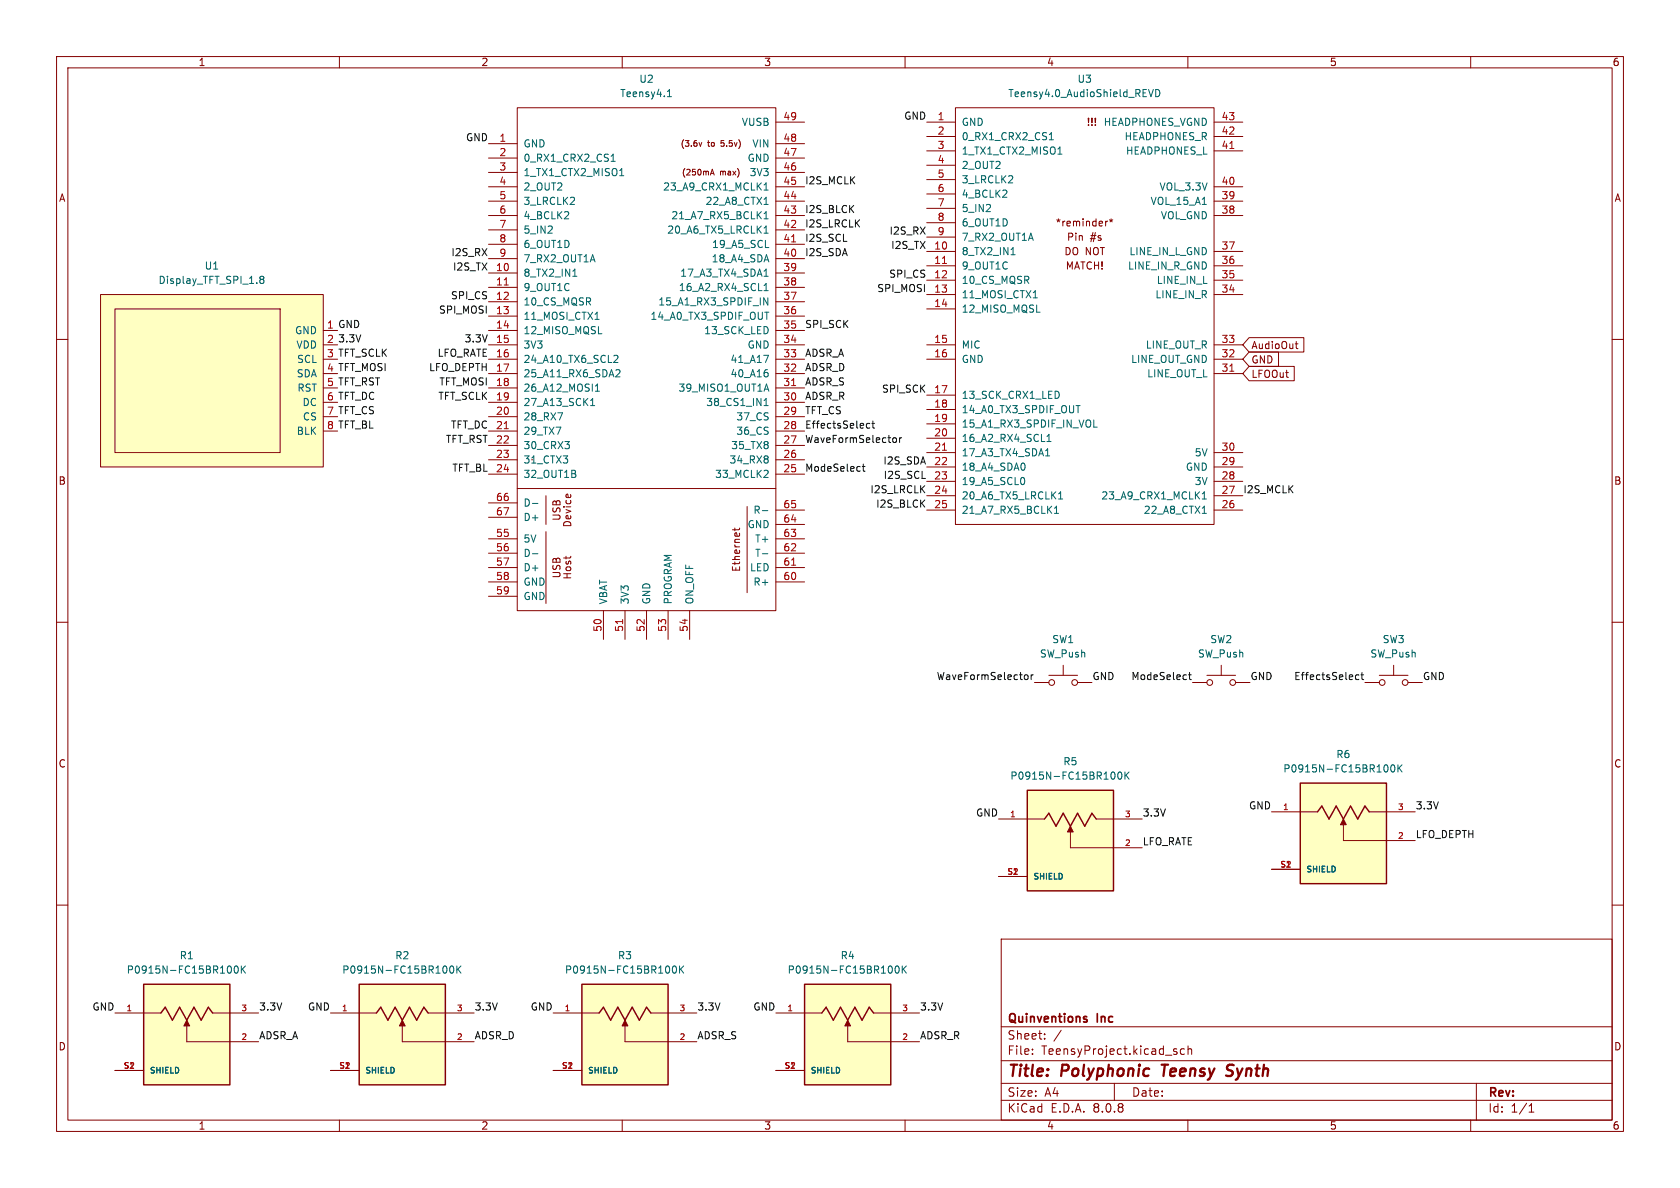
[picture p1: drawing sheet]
<svg xmlns="http://www.w3.org/2000/svg" width="297mm" height="210mm" viewBox="0 0 297 210" stroke-linecap="round" stroke-linejoin="round" font-family="sans-serif">
<g fill="none" stroke="#840000" stroke-width=".18">
<path d="M10 10h277v190h-277zM12 12h273v186h-273zM60 10v2M110 10v2M160 10v2M210 10v2M260 10v2M10 60h2M285 60h2M10 110h2M285 110h2M10 160h2"/>
<path d="M177 166h108v32h-108zM285 160h2M60 198v2M110 198v2M160 198v2M177 194.5h108M177 191.5h108M177 187.5h108M177 181.5h108M182.5 186.3v.1M182.5 185.5v.1M184.7 183.6v.1"/>
<path d="M184.7 182.8v.1M187.6 182.1l-1.3 2M197 191.5v3M207.9 185.9l.2 .2-.2 .3M207.9 185.4l.1 .1M209.4 185.5l-.4-.1-.3 .3v.4l.1 .2h.6M210 198v2M210 185.5l.2-.1 .4 .1 .1 .9M210 184.9v1.5M260 198v2M261 191.5v6.5M270.3 196.6h.9"/>
<path d="M270.3 195.5l.4-.4v1.5"/>
</g>
<path d="M205.4 188.2h1.1M205.9 188.2l-.2 2M217.1 189.1l.7 .3M217.8 190l-.3 .2h-.5M217.8 188.2h-.4l-.3 .2" fill="none" stroke="#840000" stroke-width=".4"/>
<path d="M192 179.7l.1 .1M192 180.2l.2 .2-.2 .3" fill="none" stroke="#840000" stroke-width=".3"/>
<path d="M17.8 52.1h39.3v30.5h-39.3z" fill="#ffffc2"/>
<g fill="none" stroke="#840000" stroke-width=".18">
<path d="M168.9 19.1h45.7v73.6h-45.7zM163.8 26.7h5.1M163.8 24.1h5.1M163.8 21.6h5.1M163.8 31.8h5.1M163.8 34.3h5.1M163.8 36.8h5.1M163.8 39.4h5.1M163.8 29.2h5.1M195.5 39.1v.8M195.8 39.1l-.3 .2M196.1 38.9l.3 .1"/>
<path d="M196.4 38.7v.3M196.4 39l-.2 .2M196.4 39l.2 .2M196.7 38.9l-.3 .1M214.6 38.1h5.1M214.6 35.6h5.1M214.6 33h5.1M214.6 26.7h5.1M214.6 24.1h5.1M214.6 21.6h5.1M17.8 52.1h39.3v30.5h-39.3zM20.3 54.6h29.2v25.4h-29.2z"/>
<path d="M57.1 58.4h2.6M163.8 44.5h5.1M163.8 47h5.1M163.8 49.5h5.1M163.8 52.1h5.1M163.8 54.6h5.1M163.8 41.9h5.1M214.6 44.5h5.1M214.6 47h5.1M214.6 49.5h5.1M214.6 52.1h5.1M57.1 61h2.6"/>
<path d="M57.1 63.5h2.6M57.1 68.6h2.6M57.1 71.1h2.6M57.1 73.7h2.6M57.1 76.2h2.6M163.8 61h5.1M163.8 63.5h5.1M163.8 69.9h5.1M163.8 72.4h5.1M163.8 74.9h5.1M163.8 77.5h5.1M214.6 61h5.1"/>
<path d="M214.6 63.5h5.1M214.6 66h5.1M163.8 80h5.1M163.8 82.6h5.1M163.8 85.1h5.1M163.8 87.6h5.1M163.8 90.2h5.1M214.6 80h5.1M214.6 82.6h5.1M214.6 85.1h5.1M214.6 87.6h5.1M214.6 90.2h5.1"/>
<path d="M243.8 119.4h5.1M246.4 117.6v1.8M241.3 120.7h2.5M248.9 120.7h2.6"/>
<circle cx="244.3" cy="120.7" r=".51"/>
<circle cx="248.4" cy="120.7" r=".51"/>
</g>
<g fill="none" stroke="#006464" stroke-width=".18">
<path d="M203 15.8l.5 1.3 .4-1.3M204.3 15.8a.64 .64 0 0 1 .8 .7 .64 .64 0 0 1-.8 .6zM185.5 24.7h.7M185.6 23.7l.3-.3v1.3M187 27.2h.7M212.5 36.1h.8M46.2 49.4l-.3-.3 .3-.3h.2l.3 .3-.3 .3M46.2 49.4l-.3 .2 .1 .4 .2 .1 .3-.1 .2-.1v-.3l-.3-.2M46.2 49.4h.2M178.7 45h.8M182.7 52.6h.7M185.1 78h.7"/>
<path d="M185.1 77.1l.3-.3v1.2M185.1 79.5l.1-.2v1.3M187.1 69.3l.2 .4-.2 .5M190.2 71.7h.8M193.4 75.5h.6M181 84.5l.2 .4-.2 .7M181.2 82.1v.8M184.8 80.6h.8M186.4 90.7h.7M186.4 89.8l.4-.3v1.2M187.1 88.2h.8M187.1 87.3l.4-.4v1.3"/>
<path d="M212.5 88.2h.8M212.5 90.7h.8M212.5 87.3l.4-.4v1.3"/>
</g>
<path d="M217.4 26.3h.7M166.6 46.6h.7M166.6 79.6h.7M217.4 65.6h.7" fill="none" stroke="#a90000" stroke-width=".18"/>
<path d="M142.2 174h15.3v17.8h-15.3z" fill="#ffffc2"/>
<path d="M142.2 174h15.3v17.8h-15.3zM145.3 179.1l.7-1 1.3 2.2 1.3-2.2 1.3 2.2 1.2-2.2 1.3 2.2 1.3-2.2 .7 1" fill="none" stroke="#840000" stroke-width=".25"/>
<path d="M137.2 179.1h8.1M154.4 179.1h8.2M137.2 189.2h5M149.9 181.4v2.8h12.7" fill="none" stroke="#840000" stroke-width=".18"/>
<path d="M149.9 180.3l.5 1.1h-1z" fill="#840000" stroke="#840000" stroke-width=".18"/>
<path d="M157.6 170.9l.2 .3-.2 .7M158.4 170.9l.1-.1a.68 .68 0 0 1 .5 .6 .68 .68 0 0 1-.5 .6l-.1-.1-.2-.4zM159.5 170.8v1.2M159.7 171.3l.5 .7M160.2 170.8l-.7 .7" fill="none" stroke="#006464" stroke-width=".18"/>
<path d="M102.9 174h15.2v17.8h-15.2z" fill="#ffffc2"/>
<path d="M102.9 174h15.2v17.8h-15.2zM105.9 179.1l.8-1 1.2 2.2 1.3-2.2 1.3 2.2 1.3-2.2 1.2 2.2 1.3-2.2 .8 1" fill="none" stroke="#840000" stroke-width=".25"/>
<path d="M97.8 179.1h8.1M115.1 179.1h8.1M97.8 189.2h5.1M110.5 181.4v2.8h12.7" fill="none" stroke="#840000" stroke-width=".18"/>
<path d="M110.5 180.3l.5 1.1h-1z" fill="#840000" stroke="#840000" stroke-width=".18"/>
<path d="M118.3 170.9l.1 .3-.1 .7M119 170.9l.2-.1a.68 .68 0 0 1 .4 .6 .68 .68 0 0 1-.4 .6l-.2-.1-.1-.4zM120.1 170.8v1.2M120.3 171.3l.6 .7M120.9 170.8l-.8 .7" fill="none" stroke="#006464" stroke-width=".18"/>
<path d="M63.5 174h15.2v17.8h-15.2z" fill="#ffffc2"/>
<path d="M63.5 174h15.2v17.8h-15.2zM66.5 179.1l.8-1 1.3 2.2 1.2-2.2 1.3 2.2 1.3-2.2 1.3 2.2 1.2-2.2 .8 1" fill="none" stroke="#840000" stroke-width=".25"/>
<path d="M58.4 179.1h8.1M75.7 179.1h8.1M58.4 189.2h5.1M71.1 181.4v2.8h12.7" fill="none" stroke="#840000" stroke-width=".18"/>
<path d="M71.1 180.3l.5 1.1h-1z" fill="#840000" stroke="#840000" stroke-width=".18"/>
<path d="M78.9 170.9l.1 .3-.1 .7M79.6 170.9l.2-.1a.68 .68 0 0 1 .4 .6 .68 .68 0 0 1-.4 .6l-.2-.1-.1-.4zM80.8 170.8v1.2M80.9 171.3l.6 .7M81.5 170.8l-.7 .7" fill="none" stroke="#006464" stroke-width=".18"/>
<path d="M25.4 174h15.2v17.8h-15.2z" fill="#ffffc2"/>
<path d="M25.4 174h15.2v17.8h-15.2zM28.4 179.1l.8-1 1.3 2.2 1.2-2.2 1.3 2.2 1.3-2.2 1.3 2.2 1.2-2.2 .8 1" fill="none" stroke="#840000" stroke-width=".25"/>
<g fill="none" stroke="#840000" stroke-width=".18">
<path d="M91.4 19.1h45.8v88.9h-45.8zM86.4 38.1h5M86.4 35.6h5M86.4 33h5M86.4 30.5h5M86.4 27.9h5M86.4 25.4h5M124.1 25.2l-.3 .7M125.6 30.9l.3-1 .4 1M125.7 30.7h.5M137.2 38.1h5M137.2 35.6h5"/>
<path d="M137.2 33h5M137.2 30.5h5M137.2 27.9h5M137.2 25.4h5M137.2 21.6h5M86.4 48.3h5M86.4 50.8h5M86.4 53.3h5M86.4 55.9h5M86.4 58.4h5M86.4 45.7h5M86.4 43.2h5"/>
<path d="M86.4 40.6h5M137.2 48.3h5M137.2 50.8h5M137.2 53.3h5M137.2 55.9h5M137.2 58.4h5M137.2 45.7h5M137.2 43.2h5M137.2 40.6h5M86.4 61h5M86.4 63.5h5M86.4 66h5"/>
<path d="M86.4 68.6h5M86.4 71.1h5M86.4 73.7h5M86.4 76.2h5M86.4 78.7h5M137.2 61h5M137.2 63.5h5M137.2 66h5M137.2 68.6h5M137.2 71.1h5M137.2 73.7h5M137.2 76.2h5"/>
<path d="M137.2 78.7h5M86.4 81.3h5M86.4 83.8h5M86.4 95.3h5M86.4 97.8h5M86.4 88.9h5M86.4 91.4h5M91.4 86.4h45.8M96.5 87.6v5.1M96.5 94v12.7M100.1 98.3v.5M100.1 87.4h.3l.1 .6"/>
<path d="M100.9 98.3v.2M129.9 93.3v.5M130.8 93.3l-.2 .3h-1.1M132.1 89.5v15.3M137.2 81.3h5M137.2 83.8h5M137.2 95.3h5M137.2 97.8h5M137.2 92.7h5M137.2 90.2h5M86.4 100.3h5M86.4 102.9h5"/>
<path d="M86.4 105.4h5M106.7 108v5M110.5 108v5M114.3 108v5M118.1 108v5M121.9 108v5M137.2 100.3h5M137.2 102.9h5M185.4 119.4h5.1M188 117.6v1.8M182.9 120.7h2.5M190.5 120.7h2.5"/>
<path d="M20.3 179.1h8.1M37.6 179.1h8.1M20.3 189.2h5.1M33 181.4v2.8h12.7"/>
<circle cx="185.9" cy="120.7" r=".51"/>
<circle cx="190" cy="120.7" r=".51"/>
</g>
<path d="M33 180.3l.5 1.1h-1z" fill="#840000" stroke="#840000" stroke-width=".18"/>
<g fill="none" stroke="#006464" stroke-width=".18">
<path d="M118 17.1h.7M118 16.2l.4-.4v1.3M108 28.5h.8M108.2 27.6l.2-.4v1.3M109.5 31.1h.8M135.1 32.7l.3-.4v1.3M135.1 37.8l.3-.4v1.3M135.1 38.7h.7M135.1 36.1h.7M135.1 33.6h.7M101.3 48.8h.7M105.2 56.5h.7"/>
<path d="M135 52.6l.7 1.3v-1.3M135.1 48.8h.7M135.1 40.3l.3-.4v1.3M135.1 50.5l.3-.4v1.3M135.1 51.4h.7M135.1 41.2h.7M135.2 55.2h.7M135.3 43.8h.6M135.3 47.8l.1-.2v1.2M98.6 73h.9l-.6 1.2M104.4 71.7h.7M104.4 70.8l.4-.4v1.3"/>
<path d="M105.3 69.2h.7M105.3 68.3l.3-.4v1.3M108.7 62.8l.4 .1 .1 .3-.7 .9h.7M109.1 65.3l.4 .1 .1 .3-.8 .9h.8M135 62.8h.9l-.6 1.3M135.1 71.7h.7M135.1 70.8l.3-.4v1.3M135.2 68.8h.6M135.5 67.9l.4 1.3M135.7 65.9l.1 .2-.1 .5M94.1 97.9h1M94.1 89h1"/>
<path d="M134.8 97.9h.9M134.8 90.3h.9M135.7 83.2l.1 .2-.1 .3-.7 .7h.8M40.8 170.9l.1 .3-.1 .7M41.5 170.9l.2-.1a.68 .68 0 0 1 .4 .6 .68 .68 0 0 1-.4 .6l-.2-.1-.1-.4zM42.7 170.8v1.2M42.8 171.3l.6 .7M43.4 170.8l-.7 .7"/>
</g>
<path d="M89.1 50.4h.8M139.9 42.8h.8M89.1 75.8h.8M139.9 68.2h.8M139.9 99.9h.8M110.1 109.5v.7" fill="none" stroke="#a90000" stroke-width=".18"/>
<path d="M181.6 139.7h15.2v17.8h-15.2z" fill="#ffffc2"/>
<path d="M181.6 139.7h15.2v17.8h-15.2zM184.7 144.8l.7-1 1.3 2.3 1.3-2.3 1.2 2.3 1.3-2.3 1.3 2.3 1.2-2.3 .8 1" fill="none" stroke="#840000" stroke-width=".25"/>
<path d="M176.5 144.8h8.2M176.5 154.9h5.1M189.2 147.1v2.8h12.7M193.8 144.8h8.1" fill="none" stroke="#840000" stroke-width=".18"/>
<path d="M189.2 146.1l.5 1h-1z" fill="#840000" stroke="#840000" stroke-width=".18"/>
<path d="M197 136.6l.1 .4-.1 .6M197.7 136.6l.2-.1a.68 .68 0 0 1 .4 .6 .68 .68 0 0 1-.4 .6l-.2-.1-.1-.3zM198.9 136.5v1.2M199.1 137l.5 .7M199.6 136.5l-.7 .7" fill="none" stroke="#006464" stroke-width=".18"/>
<path d="M229.9 138.4h15.2v17.8h-15.2z" fill="#ffffc2"/>
<path d="M229.9 138.4h15.2v17.8h-15.2zM232.9 143.5l.8-1 1.2 2.3 1.3-2.3 1.3 2.3 1.3-2.3 1.2 2.3 1.3-2.3 .8 1" fill="none" stroke="#840000" stroke-width=".25"/>
<g fill="none" stroke="#840000" stroke-width=".18">
<path d="M220.8 59.7h9.7v2.5h-9.7l-1.1-1.2zM220.8 64.8h8v2.5h-8l-1.1-1.3zM220.8 62.2h5.2v2.6h-5.2l-1.1-1.3zM229 60.8h.5M229.2 60.4v1l.3 .2M213.4 119.4h5M215.9 117.6v1.8M210.8 120.7h2.6M218.4 120.7h2.6M224.8 143.5h8.1M224.8 153.7h5.1M237.5 145.8v2.8h12.7"/>
<path d="M242.1 143.5h8.1"/>
<circle cx="213.9" cy="120.7" r=".51"/>
<circle cx="217.9" cy="120.7" r=".51"/>
</g>
<path d="M237.5 144.8l.5 1h-1z" fill="#840000" stroke="#840000" stroke-width=".18"/>
<path d="M245.3 135.3l.1 .4-.1 .6M246 135.3l.2-.1a.68 .68 0 0 1 .4 .6 .68 .68 0 0 1-.4 .7l-.2-.2-.1-.3zM247.1 135.2v1.3M247.3 135.7l.6 .8M247.9 135.2l-.8 .7" fill="none" stroke="#006464" stroke-width=".18"/>
<g fill="none" stroke="#0f0f0f" stroke-width=".18">
<path d="M153.8 74.9l-.4-.1-.2 .3 .1 .5h.5M154.1 74.8h.5M154.3 74.4v1.1l.3 .2M157.9 77.4h.3l.3 .2-.1 .6h-.5M159 77.4v.8M159.4 77.4l-.4 .2M152.4 82.5h.5M152.6 82v1.1l.3 .2M181.2 119.4l.3-.1 .3 .2-.2 .6h-.4M182.3 119.3v.8M182.7 119.3l-.4 .2M210.1 119.3h.5"/>
<path d="M210.3 118.9v1.1l.3 .1M240.2 119.4l-.3-.1-.3 .2 .1 .6h.5M240.6 119.3h.5M240.8 118.9v1.1l.3 .1"/>
</g>
<g font-size="2.8" fill="#840000">
<text x="178" y="190.9">Title:</text>
<text x="187.7" y="190.9">Polyphonic</text>
<text x="206.3" y="190.9">Teensy</text>
<text x="218.5" y="190.9">Synth</text>
</g>
<g font-size="2.1" fill="#840000">
<text x="178" y="184">Sheet:</text>
<text x="178" y="181.2">Quinventions</text>
<text x="194" y="181.2">Inc</text>
<text x="178" y="186.7">File:</text>
<text x="184.1" y="186.7">TeensyProject.kicad_sch</text>
<text x="178" y="196.9">KiCad</text>
<text x="178" y="194.1">Size:</text>
<text x="184.7" y="194.1">A4</text>
<text x="185.7" y="196.9">E.D.A.</text>
<text x="193.3" y="196.9">8.0.8</text>
<text x="200" y="194.1">Date:</text>
<text x="263" y="194.3">Rev:</text>
<text x="263" y="196.9">Id:</text>
<text x="267.1" y="196.9">1/1</text>
</g>
<g font-size="1.8" fill="#840000">
<text x="35" y="11.9">1</text>
<text x="85" y="11.9">2</text>
<text x="135" y="11.9">3</text>
<text x="185" y="11.9">4</text>
<text x="235" y="11.9">5</text>
<text x="285" y="11.9">6</text>
<text x="192" y="22.5">!!!</text>
<text x="10.3" y="35.9">A</text>
<text x="285.3" y="35.9">A</text>
<text x="186.5" y="40.2">*reminder*</text>
<text x="188.1" y="45.3">DO NOT</text>
<text x="188.3" y="47.9">MATCH!</text>
<text x="188.5" y="42.8">Pin</text>
<text x="192.7" y="42.8">#s</text>
<text x="221.1" y="61.9">AudioOut</text>
<text x="221.1" y="64.5">GND</text>
<text x="221.1" y="67">LFOOut</text>
<text x="10.3" y="85.9">B</text>
<text x="285.3" y="85.9">B</text>
<text x="99.3" y="92.2" transform="rotate(-90 99.3 92.2)">USB</text>
<text x="101.2" y="93.3" transform="rotate(-90 101.2 93.3)">Device</text>
<text x="131" y="101.2" transform="rotate(-90 131 101.2)">Ethernet</text>
<text x="99.3" y="102.3" transform="rotate(-90 99.3 102.3)">USB</text>
<text x="101.2" y="102.6" transform="rotate(-90 101.2 102.6)">Host</text>
<text x="10.3" y="135.9">C</text>
<text x="285.3" y="135.9">C</text>
<text x="10.3" y="185.9">D</text>
<text x="285.3" y="185.9">D</text>
<text x="35" y="199.9">1</text>
<text x="85" y="199.9">2</text>
<text x="135" y="199.9">3</text>
<text x="185" y="199.9">4</text>
<text x="235" y="199.9">5</text>
<text x="285" y="199.9">6</text>
</g>
<g font-size="1.8" fill="#006464">
<text x="109.5" y="17.4">Teensy4.1</text>
<text x="112.9" y="14.8">U2</text>
<text x="178.2" y="17.4">Teensy4.0_AudioShield_REVD</text>
<text x="190.4" y="14.8">U3</text>
<text x="131" y="22.5">VUSB</text>
<text x="169.9" y="22.5">GND</text>
<text x="195" y="22.5">HEADPHONES_VGND</text>
<text x="92.5" y="26.3">GND</text>
<text x="92.5" y="28.8">0_RX1_CRX2_CS1</text>
<text x="132.1" y="28.8">GND</text>
<text x="132.9" y="26.3">VIN</text>
<text x="169.9" y="25">0_RX1_CRX2_CS1</text>
<text x="169.9" y="27.5">1_TX1_CTX2_MISO1</text>
<text x="198.7" y="25">HEADPHONES_R</text>
<text x="199" y="27.5">HEADPHONES_L</text>
<text x="92.5" y="31.3">1_TX1_CTX2_MISO1</text>
<text x="92.5" y="33.9">2_OUT2</text>
<text x="117.1" y="33.9">23_A9_CRX1_MCLK1</text>
<text x="132.4" y="31.3">3V3</text>
<text x="169.9" y="32.6">3_LRCLK2</text>
<text x="169.9" y="35.2">4_BCLK2</text>
<text x="169.9" y="30.1">2_OUT2</text>
<text x="204.9" y="33.9">VOL_3.3V</text>
<text x="92.5" y="36.4">3_LRCLK2</text>
<text x="92.5" y="39">4_BCLK2</text>
<text x="92.5" y="41.5">5_IN2</text>
<text x="117.9" y="41.5">20_A6_TX5_LRCLK1</text>
<text x="118.6" y="39">21_A7_RX5_BCLK1</text>
<text x="124.6" y="36.4">22_A8_CTX1</text>
<text x="169.9" y="37.7">5_IN2</text>
<text x="169.9" y="40.2">6_OUT1D</text>
<text x="203.3" y="36.4">VOL_15_A1</text>
<text x="205.1" y="39">VOL_GND</text>
<text x="36.1" y="47.9">U1</text>
<text x="92.5" y="44">6_OUT1D</text>
<text x="92.5" y="46.6">7_RX2_OUT1A</text>
<text x="125.7" y="46.6">18_A4_SDA</text>
<text x="125.8" y="44">19_A5_SCL</text>
<text x="169.9" y="45.3">8_TX2_IN1</text>
<text x="169.9" y="47.9">9_OUT1C</text>
<text x="169.9" y="42.8">7_RX2_OUT1A</text>
<text x="199.3" y="47.9">LINE_IN_R_GND</text>
<text x="199.6" y="45.3">LINE_IN_L_GND</text>
<text x="27.9" y="50.4">Display_TFT_SPI_1.8</text>
<text x="92.5" y="49.1">8_TX2_IN1</text>
<text x="92.5" y="51.7">9_OUT1C</text>
<text x="119.9" y="51.7">16_A2_RX4_SCL1</text>
<text x="120.2" y="49.1">17_A3_TX4_SDA1</text>
<text x="169.9" y="50.4">10_CS_MQSR</text>
<text x="169.9" y="52.9">11_MOSI_CTX1</text>
<text x="204.2" y="52.9">LINE_IN_R</text>
<text x="204.4" y="50.4">LINE_IN_L</text>
<text x="52.1" y="59.3">GND</text>
<text x="92.5" y="54.2">10_CS_MQSR</text>
<text x="92.5" y="56.7">11_MOSI_CTX1</text>
<text x="92.5" y="59.3">12_MISO_MQSL</text>
<text x="114.9" y="56.7">14_A0_TX3_SPDIF_OUT</text>
<text x="116.3" y="54.2">15_A1_RX3_SPDIF_IN</text>
<text x="124.4" y="59.3">13_SCK_LED</text>
<text x="169.9" y="55.5">12_MISO_MQSL</text>
<text x="52.3" y="61.8">VDD</text>
<text x="52.4" y="64.4">SCL</text>
<text x="92.5" y="61.8">3V3</text>
<text x="92.5" y="64.4">24_A10_TX6_SCL2</text>
<text x="129" y="64.4">41_A17</text>
<text x="132.1" y="61.8">GND</text>
<text x="169.9" y="61.8">MIC</text>
<text x="169.9" y="64.4">GND</text>
<text x="199.9" y="64.4">LINE_OUT_GND</text>
<text x="202.5" y="61.8">LINE_OUT_R</text>
<text x="52.4" y="66.9">SDA</text>
<text x="52.5" y="69.4">RST</text>
<text x="53.4" y="72">DC</text>
<text x="92.5" y="66.9">25_A11_RX6_SDA2</text>
<text x="92.5" y="69.4">26_A12_MOSI1</text>
<text x="92.5" y="72">27_A13_SCK1</text>
<text x="119.9" y="69.4">39_MISO1_OUT1A</text>
<text x="124.8" y="72">38_CS1_IN1</text>
<text x="129" y="66.9">40_A16</text>
<text x="169.9" y="70.7">13_SCK_CRX1_LED</text>
<text x="202.7" y="66.9">LINE_OUT_L</text>
<text x="52.4" y="77.1">BLK</text>
<text x="53.5" y="74.5">CS</text>
<text x="92.5" y="74.5">28_RX7</text>
<text x="92.5" y="77.1">29_TX7</text>
<text x="130.1" y="77.1">36_CS</text>
<text x="130.1" y="74.5">37_CS</text>
<text x="169.9" y="73.3">14_A0_TX3_SPDIF_OUT</text>
<text x="169.9" y="75.8">15_A1_RX3_SPDIF_IN_VOL</text>
<text x="92.5" y="79.6">30_CRX3</text>
<text x="92.5" y="82.1">31_CTX3</text>
<text x="128.9" y="82.1">34_RX8</text>
<text x="129.2" y="79.6">35_TX8</text>
<text x="169.9" y="78.3">16_A2_RX4_SCL1</text>
<text x="169.9" y="80.9">17_A3_TX4_SDA1</text>
<text x="169.9" y="83.4">18_A4_SDA0</text>
<text x="209.5" y="83.4">GND</text>
<text x="211.1" y="80.9">5V</text>
<text x="92.5" y="84.7">32_OUT1B</text>
<text x="92.5" y="89.8">D-</text>
<text x="126.3" y="84.7">33_MCLK2</text>
<text x="169.9" y="86">19_A5_SCL0</text>
<text x="169.9" y="88.5">20_A6_TX5_LRCLK1</text>
<text x="194.6" y="88.5">23_A9_CRX1_MCLK1</text>
<text x="211.1" y="86">3V</text>
<text x="92.5" y="92.3">D+</text>
<text x="132.1" y="93.6">GND</text>
<text x="133.1" y="91">R-</text>
<text x="169.9" y="91">21_A7_RX5_BCLK1</text>
<text x="202.1" y="91">22_A8_CTX1</text>
<text x="92.5" y="96.1">5V</text>
<text x="92.5" y="98.7">D-</text>
<text x="92.5" y="101.2">D+</text>
<text x="132.5" y="101.2">LED</text>
<text x="133.4" y="98.7">T-</text>
<text x="133.4" y="96.1">T+</text>
<text x="92.5" y="103.7">GND</text>
<text x="92.5" y="106.3">GND</text>
<text x="107.5" y="106.9" transform="rotate(-90 107.5 106.9)">VBAT</text>
<text x="111.4" y="106.9" transform="rotate(-90 111.4 106.9)">3V3</text>
<text x="115.2" y="106.9" transform="rotate(-90 115.2 106.9)">GND</text>
<text x="119" y="106.9" transform="rotate(-90 119 106.9)">PROGRAM</text>
<text x="122.8" y="106.9" transform="rotate(-90 122.8 106.9)">ON_OFF</text>
<text x="133.1" y="103.7">R+</text>
<text x="185.9" y="113.9">SW1</text>
<text x="213.9" y="113.9">SW2</text>
<text x="244.3" y="113.9">SW3</text>
<text x="183.7" y="116.4">SW_Push</text>
<text x="211.7" y="116.4">SW_Push</text>
<text x="242.2" y="116.4">SW_Push</text>
<text x="187.9" y="135.5">R5</text>
<text x="226.8" y="136.8">P0915N-FC15BR100K</text>
<text x="236.1" y="134.2">R6</text>
<text x="178.5" y="138">P0915N-FC15BR100K</text>
<text x="22.3" y="172.3">P0915N-FC15BR100K</text>
<text x="31.7" y="169.8">R1</text>
<text x="60.4" y="172.3">P0915N-FC15BR100K</text>
<text x="69.8" y="169.8">R2</text>
<text x="99.8" y="172.3">P0915N-FC15BR100K</text>
<text x="109.1" y="169.8">R3</text>
<text x="139.1" y="172.3">P0915N-FC15BR100K</text>
<text x="148.5" y="169.8">R4</text>
</g>
<g font-size="1.8" fill="#a90000">
<text x="138.4" y="21.3">49</text>
<text x="165.7" y="21.3">1</text>
<text x="165.7" y="23.9">2</text>
<text x="215.9" y="23.9">42</text>
<text x="215.9" y="21.3">43</text>
<text x="88.2" y="25.1">1</text>
<text x="88.2" y="27.7">2</text>
<text x="138.4" y="27.7">47</text>
<text x="138.4" y="25.1">48</text>
<text x="165.7" y="26.4">3</text>
<text x="165.7" y="29">4</text>
<text x="215.9" y="26.4">41</text>
<text x="88.2" y="35.3">5</text>
<text x="88.2" y="30.2">3</text>
<text x="88.2" y="32.8">4</text>
<text x="138.4" y="35.3">44</text>
<text x="138.4" y="32.8">45</text>
<text x="138.4" y="30.2">46</text>
<text x="165.7" y="31.5">5</text>
<text x="165.7" y="34">6</text>
<text x="215.9" y="35.3">39</text>
<text x="215.9" y="32.8">40</text>
<text x="88.2" y="37.8">6</text>
<text x="88.2" y="40.4">7</text>
<text x="138.4" y="40.4">42</text>
<text x="138.4" y="37.8">43</text>
<text x="165.7" y="36.6">7</text>
<text x="165.7" y="39.1">8</text>
<text x="165.7" y="41.7">9</text>
<text x="215.9" y="37.8">38</text>
<text x="88.2" y="42.9">8</text>
<text x="88.2" y="45.5">9</text>
<text x="138.4" y="45.5">40</text>
<text x="138.4" y="42.9">41</text>
<text x="165.1" y="44.2">10</text>
<text x="165.1" y="46.7">11</text>
<text x="215.9" y="46.7">36</text>
<text x="215.9" y="44.2">37</text>
<text x="87.6" y="48">10</text>
<text x="87.6" y="50.5">11</text>
<text x="87.6" y="53.1">12</text>
<text x="138.4" y="53.1">37</text>
<text x="138.4" y="50.5">38</text>
<text x="138.4" y="48">39</text>
<text x="165.1" y="49.3">12</text>
<text x="165.1" y="51.8">13</text>
<text x="215.9" y="51.8">34</text>
<text x="215.9" y="49.3">35</text>
<text x="87.6" y="55.6">13</text>
<text x="87.6" y="58.2">14</text>
<text x="138.4" y="58.2">35</text>
<text x="138.4" y="55.6">36</text>
<text x="165.1" y="54.4">14</text>
<text x="57.7" y="60.7">2</text>
<text x="87.6" y="60.7">15</text>
<text x="87.6" y="65.8">17</text>
<text x="138.4" y="65.8">32</text>
<text x="138.4" y="63.2">33</text>
<text x="138.4" y="60.7">34</text>
<text x="165.1" y="60.7">15</text>
<text x="165.1" y="63.2">16</text>
<text x="215.9" y="65.8">31</text>
<text x="215.9" y="63.2">32</text>
<text x="215.9" y="60.7">33</text>
<text x="87.6" y="68.3">18</text>
<text x="87.6" y="70.9">19</text>
<text x="138.4" y="70.9">30</text>
<text x="138.4" y="68.3">31</text>
<text x="165.1" y="69.6">17</text>
<text x="87.6" y="73.4">20</text>
<text x="138.4" y="75.9">28</text>
<text x="138.4" y="73.4">29</text>
<text x="165.1" y="72.1">18</text>
<text x="165.1" y="74.7">19</text>
<text x="165.1" y="77.2">20</text>
<text x="87.6" y="81">23</text>
<text x="87.6" y="83.6">24</text>
<text x="138.4" y="83.6">25</text>
<text x="138.4" y="81">26</text>
<text x="138.4" y="78.5">27</text>
<text x="165.1" y="79.8">21</text>
<text x="165.1" y="82.3">22</text>
<text x="215.9" y="82.3">29</text>
<text x="215.9" y="79.8">30</text>
<text x="87.6" y="88.6">66</text>
<text x="138.4" y="89.9">65</text>
<text x="165.1" y="84.8">23</text>
<text x="165.1" y="87.4">24</text>
<text x="165.1" y="89.9">25</text>
<text x="215.9" y="89.9">26</text>
<text x="215.9" y="87.4">27</text>
<text x="215.9" y="84.8">28</text>
<text x="87.6" y="95">55</text>
<text x="87.6" y="91.2">67</text>
<text x="138.4" y="95">63</text>
<text x="138.4" y="92.5">64</text>
<text x="87.6" y="97.5">56</text>
<text x="87.6" y="100.1">57</text>
<text x="138.4" y="100.1">61</text>
<text x="138.4" y="97.5">62</text>
<text x="87.6" y="102.6">58</text>
<text x="87.6" y="105.2">59</text>
<text x="138.4" y="102.6">60</text>
<text x="106.4" y="111.8" transform="rotate(-90 106.4 111.8)">50</text>
<text x="110.2" y="111.8" transform="rotate(-90 110.2 111.8)">51</text>
<text x="114" y="111.8" transform="rotate(-90 114 111.8)">52</text>
<text x="117.9" y="111.8" transform="rotate(-90 117.9 111.8)">53</text>
<text x="121.7" y="111.8" transform="rotate(-90 121.7 111.8)">54</text>
</g>
<g font-size="1.8" fill="#0f0f0f">
<text x="159.8" y="21.2">GND</text>
<text x="82.3" y="25.1">GND</text>
<text x="142.2" y="32.7">I2S_MCLK</text>
<text x="142.2" y="40.3">I2S_LRCLK</text>
<text x="142.2" y="37.8">I2S_BLCK</text>
<text x="157.2" y="41.6">I2S_RX</text>
<text x="79.7" y="45.4">I2S_RX</text>
<text x="80" y="47.9">I2S_TX</text>
<text x="142.2" y="42.8">I2S_SCL</text>
<text x="142.2" y="45.4">I2S_SDA</text>
<text x="157.5" y="44.1">I2S_TX</text>
<text x="79.6" y="53">SPI_CS</text>
<text x="155" y="51.7">SPI_MOSI</text>
<text x="157.1" y="49.2">SPI_CS</text>
<text x="57.7" y="58.2">1 GND</text>
<text x="77.5" y="55.5">SPI_MOSI</text>
<text x="142.2" y="58.1">SPI_SCK</text>
<text x="57.7" y="63.2">3 TFT_SCLK</text>
<text x="57.7" y="65.8">4 TFT_MOSI</text>
<text x="59.7" y="60.6">3.3V</text>
<text x="75.8" y="65.7">LFO_DEPTH</text>
<text x="77.3" y="63.2">LFO_RATE 16</text>
<text x="82" y="60.6">3.3V</text>
<text x="142.2" y="65.7">ADSR_D</text>
<text x="142.2" y="63.2">ADSR_A</text>
<text x="57.7" y="68.3">5 TFT_RST</text>
<text x="57.7" y="70.9">6 TFT_DC</text>
<text x="77.4" y="70.8">TFT_SCLK</text>
<text x="77.6" y="68.2">TFT_MOSI</text>
<text x="142.2" y="68.2">ADSR_S</text>
<text x="142.2" y="70.8">ADSR_R</text>
<text x="155.8" y="69.5">SPI_SCK</text>
<text x="57.7" y="73.4">7 TFT_CS</text>
<text x="57.7" y="75.9">8 TFT_BL</text>
<text x="79.6" y="75.9">TFT_DC 21</text>
<text x="142.2" y="75.9">EffectsSelect</text>
<text x="142.2" y="73.3">TFT_CS</text>
<text x="78.7" y="78.4">TFT_RST 22</text>
<text x="79.9" y="83.5">TFT_BL</text>
<text x="142.2" y="83.5">ModeSelect</text>
<text x="142.2" y="78.4">WaveFormSelector</text>
<text x="156.1" y="82.2">I2S_SDA</text>
<text x="153.8" y="87.3">I2S_LRCLK</text>
<text x="154.8" y="89.8">I2S_BLCK</text>
<text x="156.1" y="84.7">I2S_SCL</text>
<text x="219.7" y="87.3">I2S_MCLK</text>
<text x="165.5" y="120.3">WaveFormSelector</text>
<text x="193" y="120.3">GND</text>
<text x="199.9" y="120.3">ModeSelect</text>
<text x="221" y="120.3">GND</text>
<text x="228.7" y="120.3">EffectsSelect</text>
<text x="251.5" y="120.3">GND</text>
<text x="220.7" y="143.2">GND</text>
<text x="250.2" y="143.2">3.3V</text>
<text x="172.5" y="144.4">GND</text>
<text x="201.9" y="144.4">3.3V</text>
<text x="201.9" y="149.5">LFO_RATE</text>
<text x="250.2" y="148.2">LFO_DEPTH</text>
<text x="16.2" y="178.7">GND</text>
<text x="45.7" y="178.7">3.3V</text>
<text x="54.3" y="178.7">GND</text>
<text x="83.8" y="178.7">3.3V</text>
<text x="93.7" y="178.7">GND</text>
<text x="123.2" y="178.7">3.3V</text>
<text x="133.1" y="178.7">GND</text>
<text x="162.6" y="178.7">3.3V</text>
<text x="45.7" y="183.8">ADSR_A</text>
<text x="83.8" y="183.8">ADSR_D</text>
<text x="123.2" y="183.8">ADSR_S</text>
<text x="162.6" y="183.8">ADSR_R</text>
</g>
<g font-size="1.4" fill="#840000">
<text x="120.2" y="26.1">(3.6v</text>
<text x="125.1" y="26.1">to</text>
<text x="127.6" y="26.1">5.5v)</text>
<text x="120.4" y="31.2">(250mA</text>
<text x="127.3" y="31.2">max)</text>
</g>
<g font-size="1.4" fill="#a90000">
<text x="226.7" y="143.3">1</text>
<text x="247" y="143.3">3</text>
<text x="178.5" y="144.5">1</text>
<text x="198.8" y="149.6">2</text>
<text x="198.8" y="144.5">3</text>
<text x="247" y="148.3">2</text>
<text x="178" y="154.7">S1</text>
<text x="178.9" y="154.7">2</text>
<text x="226.2" y="153.4">S1</text>
<text x="227.2" y="153.4">2</text>
<text x="22.2" y="178.8">1</text>
<text x="42.6" y="178.8">3</text>
<text x="60.3" y="178.8">1</text>
<text x="80.7" y="178.8">3</text>
<text x="99.7" y="178.8">1</text>
<text x="120" y="178.8">3</text>
<text x="139.1" y="178.8">1</text>
<text x="159.4" y="178.8">3</text>
<text x="42.6" y="183.9">2</text>
<text x="80.7" y="183.9">2</text>
<text x="120" y="183.9">2</text>
<text x="159.4" y="183.9">2</text>
<text x="21.8" y="189">S1</text>
<text x="22.7" y="189">2</text>
<text x="59.9" y="189">S1</text>
<text x="60.8" y="189">2</text>
<text x="99.2" y="189">S1</text>
<text x="100.2" y="189">2</text>
<text x="138.6" y="189">S1</text>
<text x="139.5" y="189">2</text>
</g>
<g font-size="1.4" fill="#006464">
<text x="182.6" y="155.7">SHIELD</text>
<text x="230.9" y="154.4">SHIELD</text>
<text x="26.4" y="190">SHIELD</text>
<text x="64.5" y="190">SHIELD</text>
<text x="103.9" y="190">SHIELD</text>
<text x="143.3" y="190">SHIELD</text>
</g>
</svg>
